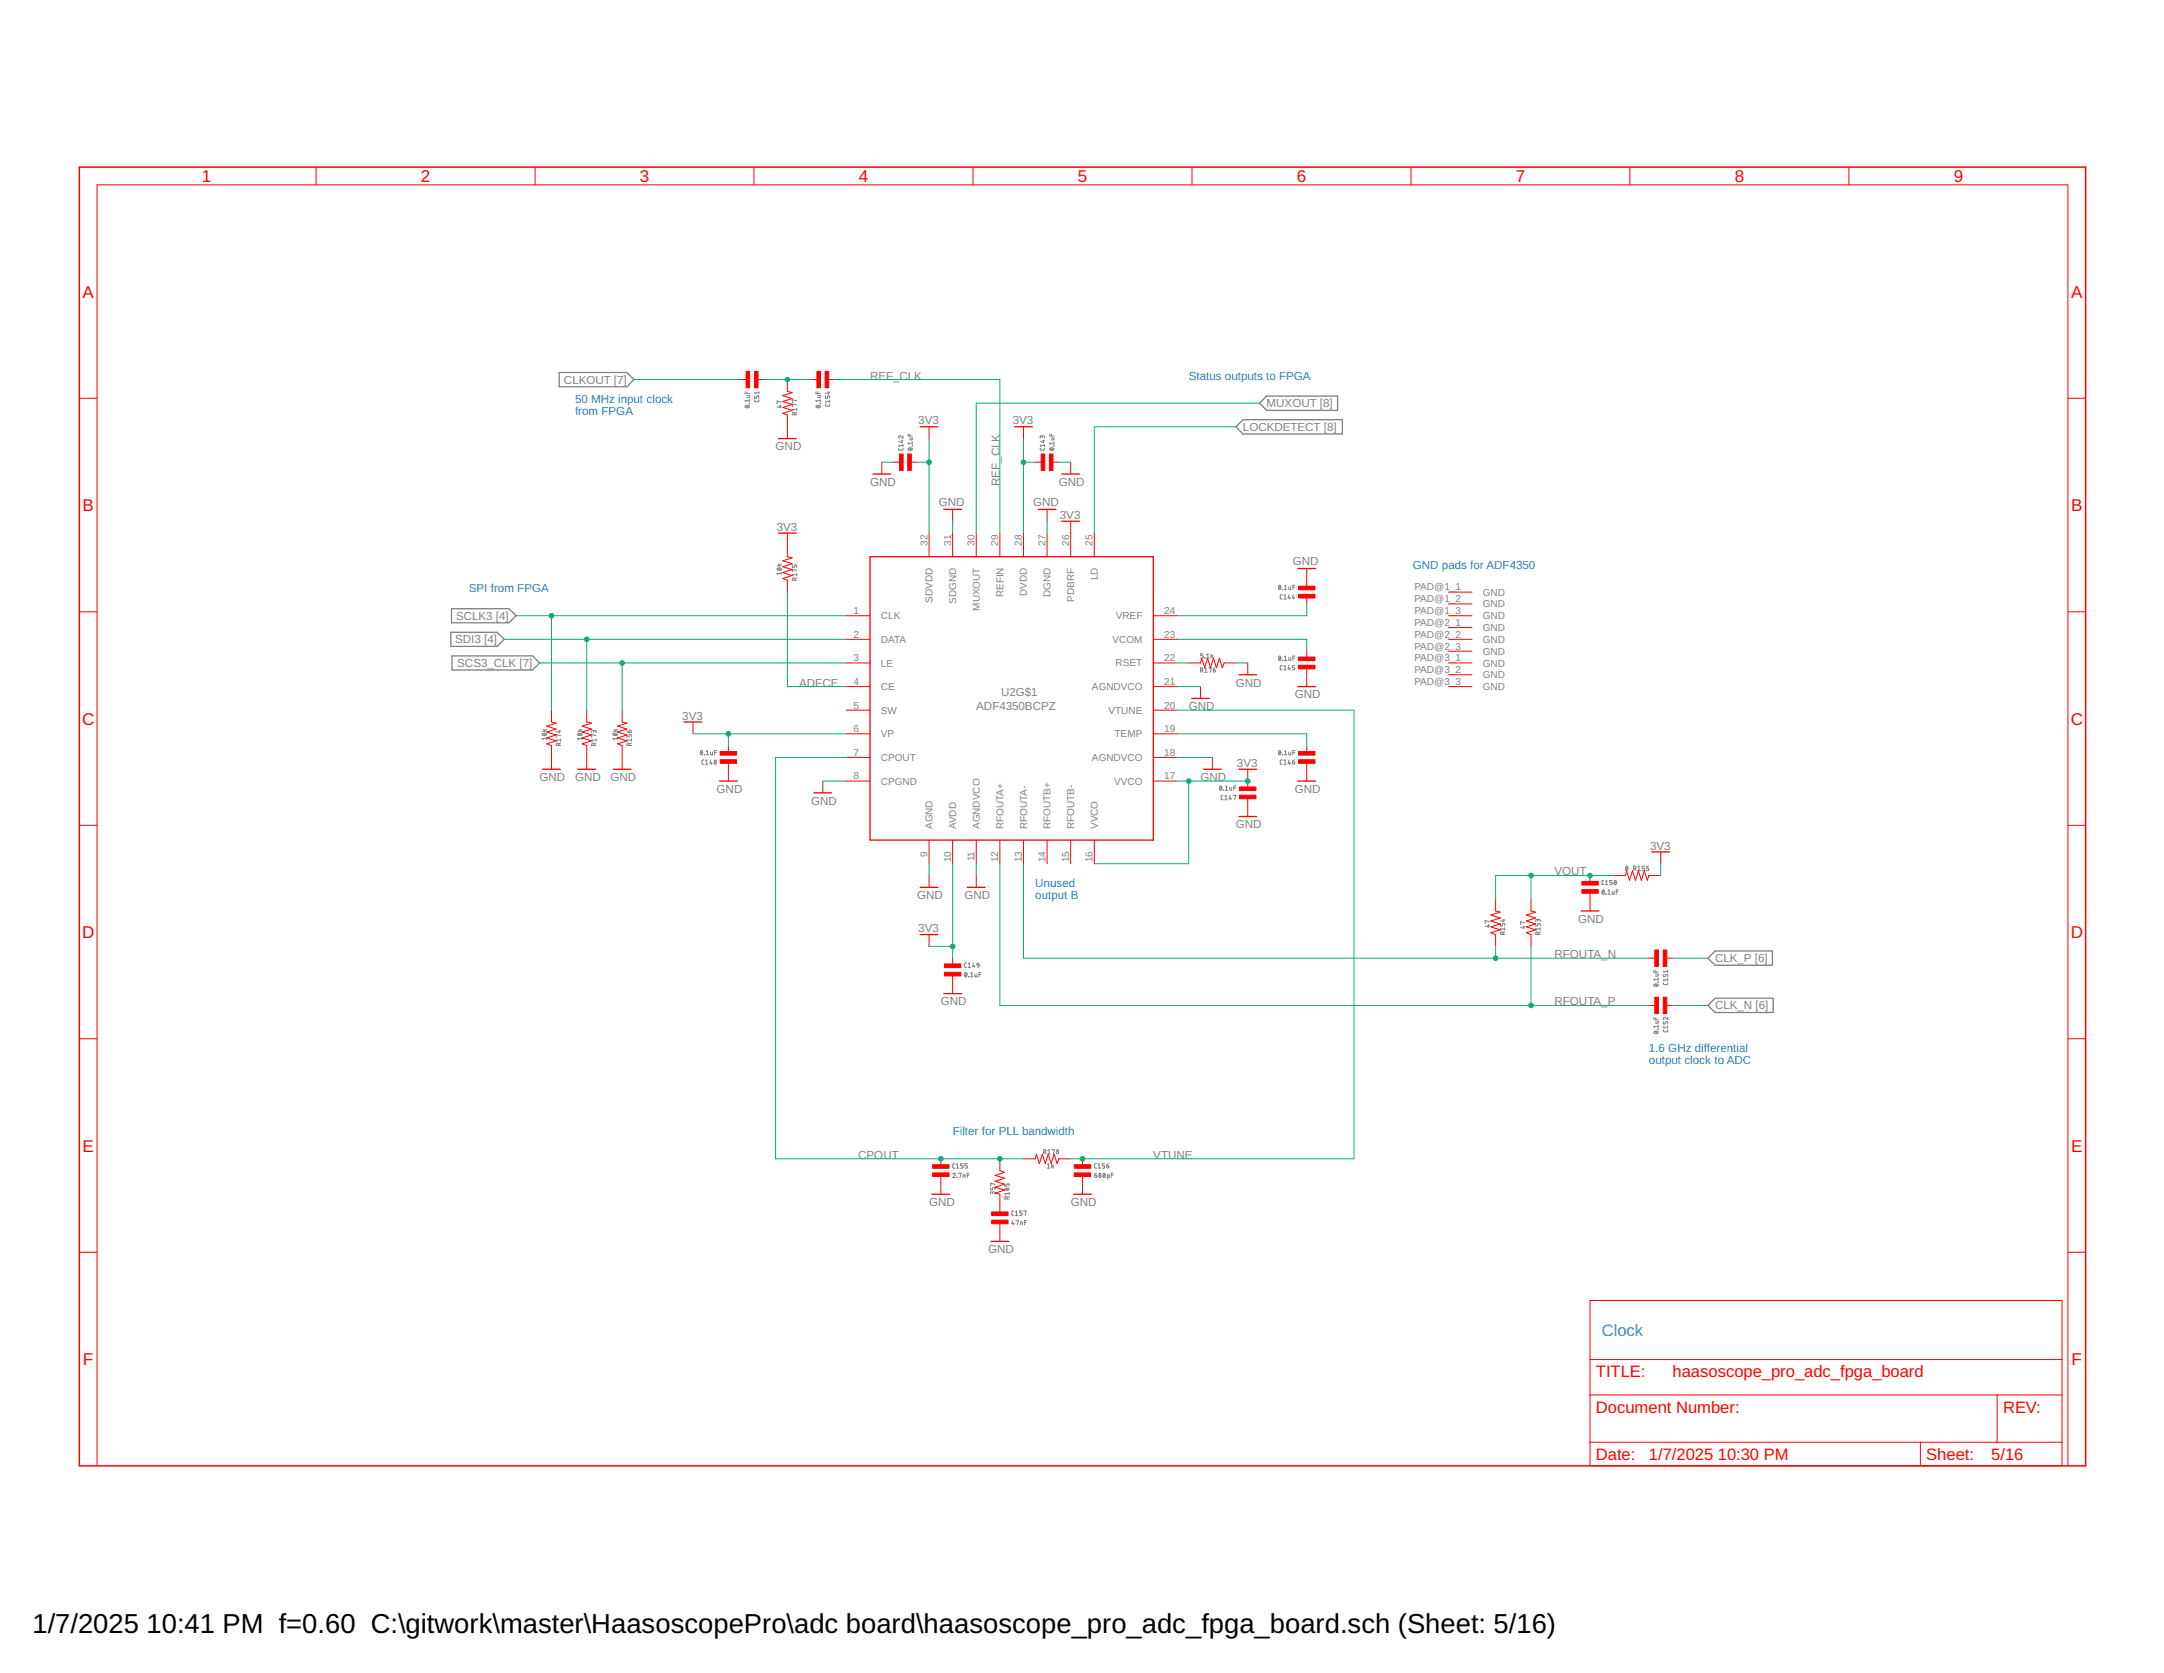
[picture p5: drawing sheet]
<svg xmlns="http://www.w3.org/2000/svg" width="279mm" height="216mm" viewBox="0 0 279 216" stroke-linecap="round" stroke-linejoin="round" font-family="sans-serif">
<g fill="none" stroke="#808080" stroke-width=".13">
<path d="M96.2 50.5v.3h.6M96.2 52.4a.3 .3 0 0 1 .3-.1 .3 .3 0 0 1 .3 .2 .3 .3 0 0 1-.4 .1 .3 .3 0 0 1-.2-.2zM96.3 52.3l.3 .3M96.4 51.1h.4l-.1 .2h-.3M96.5 50.5v.3M96.7 52.1h.1M96.8 51.7h-.6l.1 .2M96.8 51.6v.3M97.4 51.6l.2 .3 .3-.1 .1-.2M97.4 51.1v.3h.3v-.3h.1h.2v.3M98 50.5v.3M98 50.7h-.6l.2 .1"/>
<path d="M100.6 52.4h.3M100.8 52.3v.3l-.5-.1M100.9 51.9l-.6-.1 .1 .3M102.6 53.5v-.2l-.2-.1-.1 .3h.6M102.9 51.7l-.6-.1 .1 .3M102.9 52.3l-.6-.2 .1 .4M102.9 52.7v.3M102.9 53.2l-.3 .1M102.9 52.8h-.6l.1 .2M105.3 50.5v.3h.6M105.4 52.4a.3 .3 0 0 1 .3-.1 .3 .3 0 0 1 .2 .2 .3 .3 0 0 1-.3 .1 .3 .3 0 0 1-.2-.2zM105.5 52.3l.3 .3"/>
<path d="M105.5 51.1h.4v.2h-.4M105.6 50.5v.3M105.9 52.1h.1M105.9 51.6v.3M105.9 51.7h-.6l.2 .2M106.6 52.2v.2h.1h.4v-.2M106.6 51.1v.3h.2v-.3h.1h.2v.3M106.9 50.6h.2M107 50.5v.3l-.4-.1M107.1 51.6v.3M107.1 51.8h-.5l.1 .1M116 57.8l.1 .3h.4l.1-.3"/>
<path d="M116.3 56.9h.3M116.5 56.8v.3l-.5-.1M116.6 56.2v.4l-.3-.3a.16 .16 0 0 0-.3 0 .16 .16 0 0 0 .1 .3M116.6 57.3v.4M116.6 57.5h-.6l.1 .2M117.2 56v.3h.6M117.3 57.9a.28 .28 0 0 1 .3-.1 .28 .28 0 0 1 .2 .2 .28 .28 0 0 1-.3 .1 .28 .28 0 0 1-.2-.2zM117.4 57.8l.3 .3M117.4 56.5h.4v.3h-.4M117.5 56v.3M117.8 57.6h.1M117.8 57v.3"/>
<path d="M117.8 57.2h-.6l.2 .1M134.3 57.8v.3h.1h.4l.1-.3M134.6 56.4l.1-.2 .2 .4M134.6 56.5l-.1-.2-.1-.1-.1 .4M134.6 56.9h.3M134.7 56.8v.3l-.4-.1M134.9 57.5h-.6l.1 .2M134.9 57.3v.4M135.5 56v.3h.6M135.6 57.9a.28 .28 0 0 1 .2-.1 .28 .28 0 0 1 .3 .2 .28 .28 0 0 1-.3 .1 .28 .28 0 0 1-.2-.2zM135.6 57.8l.4 .3M135.7 56.5h.4l-.1 .3h-.3"/>
<path d="M135.8 56v.3M136.1 57.6h.1M136.1 57.2h-.6l.1 .1M136.1 57v.3M100.3 73h.6M100.4 73.4a.28 .28 0 0 1 .2-.1 .28 .28 0 0 1 .3 .2 .28 .28 0 0 1-.3 .1 .28 .28 0 0 1-.2-.2zM100.5 73.3l.3 .3M100.5 72.8l.2 .2M100.9 74h-.6l.2 .1M100.9 73.8v.3M100.9 72.8l-.3 .1M102.3 72.9v.3h.3v-.3h.2l.1 .3"/>
<path d="M102.6 74.9v-.3h-.3v.3h.6M102.9 73.6l-.6-.1 .1 .3M102.9 74.5l-.3 .2M102.9 74.2h-.6l.1 .1M102.9 74v.3M165.2 75.5a.27 .27 0 0 1 .2 .3 .27 .27 0 0 1-.2 .3l-.1-.2zM165.4 75.6l-.3 .4M165.5 76.8h-.2v.1v.3l.2 .1M165.6 76.1h.1M165.8 77.3h.3M165.8 76.9l.1-.1v.5M165.8 76.1h.4"/>
<path d="M165.8 75.6l.2-.1v.6M166.4 75.7v.3l.1 .1h.1v-.4M166.4 76.8l-.1 .4h.3M166.5 77v.3M166.9 75.8h.3M167 76.8l-.1 .4h.3M167.1 77v.3M167.2 75.5h-.3v.6M70 94.4h.6M70 94.7a.31 .31 0 0 1 .5 .1 .3 .3 0 0 1-.3 .1 .3 .3 0 0 1-.2-.2zM70.1 94.7l.3 .2M70.2 94.1l.2 .3"/>
<path d="M70.6 95.3h-.6l.1 .2M70.6 95.2v.3M70.6 94.1l-.3 .2M72.1 96l-.2-.1-.1 .3h.6M72.1 94.3h.3M72.1 96v.2M72.3 94.2v.4l-.5-.2M72.4 95.5h-.6l.1 .2M72.4 95l-.6-.2 .1 .3M72.4 95.9l-.3 .1M72.4 95.3v.4M74.6 94.4h.5"/>
<path d="M74.6 94.7a.31 .31 0 0 1 .5 .1 .3 .3 0 0 1-.3 .1 .3 .3 0 0 1-.2-.2zM74.7 94.7l.3 .2M74.8 94.1l.2 .3M75.1 95.3h-.5l.1 .2M75.1 95.2v.3M75.1 94.1l-.2 .2M76.6 94.4l.3-.1 .1 .3M76.6 94.5v-.2h-.1l-.1 .3M76.7 96l-.2-.1-.1 .3h.6M76.7 96v.2M77 95.5h-.6l.1 .2M77 95l-.6-.2 .1 .3"/>
<path d="M77 95.9l-.3 .1M77 95.3v.4M79.1 94.4h.6M79.2 94.7a.31 .31 0 0 1 .5 .1 .3 .3 0 0 1-.3 .1 .3 .3 0 0 1-.2-.2zM79.3 94.7l.3 .2M79.3 94.1l.2 .3M79.7 95.3h-.6l.2 .2M79.7 95.2v.3M79.7 94.1l-.3 .2M81 94.8v.3h.2v-.3h.1h.2v.3M81 94.3l.1 .2 .1 .1M81.2 94.3h.3v.1l-.3 .2z"/>
<path d="M81.3 96l-.2-.1-.1 .3h.5M81.3 96v.2M81.5 95.9l-.2 .1M81.5 95.5h-.5l.1 .2M81.5 95.3v.4M90.5 96.9a.25 .25 0 0 1 .2 .2 .25 .25 0 0 1-.2 .3l-.1-.3zM90.7 97l-.3 .3M90.9 98.1l-.3 .1 .1 .4h.2M90.9 97.4h.1M91.1 98.6h.3M91.1 98.2l.1-.1v.5M91.2 97.4h.3"/>
<path d="M91.2 97l.1-.1v.5M91.7 97l.1 .4h.2v-.4M91.8 98.1l-.1 .4h.2M91.9 98.4v.2M92.2 97.1h.3M92.5 96.9h-.3v.5M155 86.5h.3v-.3h-.3v.6M155.2 86.5l.1 .3M155.3 84.4h-.3v.2h.3v.1v.2h-.3M155.6 84.9h.1M155.6 86.3l.1-.1v.6M155.6 86.8h.3"/>
<path d="M155.8 84.9h.3M155.8 84.5l.2-.1v.5M156.1 86.3l.3-.1-.1 .6M156.4 84.4v.5M156.5 84.7l.1 .2M156.6 84.5l-.2 .2M156.7 86.4l.3 .1-.1 .2h-.2zM156.9 86.2l-.2 .1v.1M165.2 84.7a.27 .27 0 0 1 .2 .3 .27 .27 0 0 1-.2 .2l-.1-.2zM165.2 96.9a.26 .26 0 0 1 .2 .2 .26 .26 0 0 1-.2 .3l-.1-.2zM165.4 84.8l-.3 .3M165.4 97l-.3 .3"/>
<path d="M165.5 85.9l-.2 .1v.4h.2M165.5 98.1l-.2 .1v.4h.2M165.6 85.2h.1M165.6 97.4h.1M165.8 86l.1-.1v.5M165.8 98.2l.1-.1v.5M165.8 86.4h.3M165.8 98.6h.3M165.8 84.8l.2-.1v.5M165.8 97l.2-.1v.5M165.8 85.2h.4M165.8 97.4h.4"/>
<path d="M166.4 84.9v.2l.1 .1h.1v-.3M166.4 97l.1 .4h.1v-.4M166.4 85.9l-.1 .4h.3M166.4 98.1l-.1 .4h.3M166.5 86.2v.2M166.5 98.4v.2M166.9 98.3l.3 .1-.1 .2h-.2zM166.9 84.9h.3M166.9 97.1h.3M167.1 98.1l-.2 .2M167.2 85.9h-.3v.2h.2l.1 .2-.1 .1h-.2M167.2 84.7h-.3v.5"/>
<path d="M167.2 96.9h-.3v.5M157.5 101.5a.26 .26 0 0 1 .3 .2 .26 .26 0 0 1-.3 .3v-.2zM157.7 101.6l-.2 .3M157.9 102.6l-.2 .2v.3l.2 .1M158 102h.1M158.1 103.2h.4M158.1 102.8l.2-.2v.6M158.2 102h.3M158.2 101.6l.2-.2v.6M158.8 101.6v.4h.2v-.4M158.8 102.6l-.1 .5h.3M158.9 103v.2"/>
<path d="M159.2 102.7l.4-.1-.2 .6M159.3 101.7h.3M159.6 101.4h-.3v.6M192.1 119.4h.2M192.2 119.3v.4l-.5-.2M192.3 119l-.6-.2 .1 .3M193.7 119.2v.3h.3v-.3h.1h.2v.3M194 118.7h.3M194.2 118.6v.3l-.5-.1M194.3 119.9h-.6l.1 .1M194.3 119.7v.3M196.6 119.6h.3"/>
<path d="M196.8 119.5v.3l-.5-.1M196.9 119.1l-.6-.1 .1 .3M198.3 119.2v.3h.2l.1-.3h.1h.1l.1 .3M198.5 118.8l.3-.2v.1l.1 .2M198.5 118.9v-.2l-.1-.1-.1 .3M198.9 119.9h-.6l.1 .1M198.9 119.7v.3M206.9 114.9a.27 .27 0 0 1 .2 .2 .27 .27 0 0 1-.2 .3l-.1-.2zM207.1 113.6h-.2l-.1 .1v.4l.3 .1M207.1 115l-.2 .3M207.3 114.2h.3M207.3 113.7l.2-.1v.6"/>
<path d="M207.3 115.4h.1M207.6 115.4h.3M207.6 115l.2-.2v.6M208.2 115v.3l.1 .1h.1v-.4M208.2 113.6h-.4v.3h.3l.1 .1-.1 .2h-.3M208.5 113.6a.25 .25 0 0 1 .2 .3 .25 .25 0 0 1-.2 .3l-.1-.3zM208.7 113.7l-.3 .3M208.7 115.1h.2M208.9 114.8h-.2v.6M210 111.8a.27 .27 0 0 1 .2 .3 .27 .27 0 0 1-.2 .2l-.1-.1zM210.2 111.9l-.3 .3M210.9 112.1h.3v-.3h-.3v.6"/>
<path d="M211.1 112.1l.1 .3M211.5 111.9l.1-.1v.6M211.5 112.4h.3M212.3 111.8h-.3v.2l.3 .1v.2l-.3 .1M212.9 111.8h-.3v.2l.3 .1v.2l-.3 .1M124.6 125.5a.27 .27 0 0 1 .3 .3 .27 .27 0 0 1-.3 .2l-.1-.2zM124.8 124.3l-.3 .1 .1 .4h.2M124.8 125.6l-.2 .3M125 124.8h.3M125 124.4l.2-.1v.5M125.1 126h.1M125.3 126.1h.3"/>
<path d="M125.3 125.6l.2-.1v.6M125.7 124.3l-.1 .4h.3M125.8 124.6v.2M125.9 125.7l.1 .4h.1v-.4M126.1 124.4h.3v.2h-.2zM126.4 125.8h.2M126.4 124.6l-.1 .2h-.1M126.6 125.5h-.2v.6M194 120.6v-.3h-.2l-.1 .3h.6M194.3 120.3l-.3 .1M198.6 120.6v-.3h-.3v.3h.6M198.9 120.3l-.3 .1"/>
<path d="M213.5 125.2v.3h.6M213.5 131.3v.2h.6M213.6 127.1a.3 .3 0 0 1 .3-.1 .3 .3 0 0 1 .2 .2 .31 .31 0 0 1-.5-.1zM213.6 133.2a.29 .29 0 0 1 .3-.2 .29 .29 0 0 1 .2 .3 .31 .31 0 0 1-.5-.1zM213.7 127l.3 .3M213.7 133.1l.3 .2M213.7 125.7h.4v.2l-.4 .1M213.7 131.8h.4v.2l-.4 .1M213.8 125.2v.3M213.8 131.3v.2M214.1 126.7h.1M214.1 126.7v.1"/>
<path d="M214.1 132.8h.1M214.1 126.2v.3M214.1 132.3v.3M214.1 126.4h-.6l.2 .1M214.1 132.5h-.6l.2 .1M214.8 126.8l.1 .3 .4-.1v-.2M214.8 125.8v.2h.2l.1-.2h.2v.2M214.8 132.9l.1 .3 .4-.1v-.2M214.8 131.8v.3h.2l.1-.3 .2 .1v.2M215.3 131.3v.3l-.5-.3v.1l.1 .2M215.3 125.2v.3M215.3 126.3v.3"/>
<path d="M215.3 132.4v.3M215.3 126.4h-.5l.1 .2M215.3 125.3h-.5l.1 .2M215.3 132.5h-.5l.1 .2M123 151.5a.16 .16 0 0 1 .2-.1 .16 .16 0 0 1 .1 .3l-.3 .3h.3M123.3 150.2l-.3 .1v.4h.3M123.5 150.7h.3M123.5 150.3l.1-.1v.5M123.5 152h.1M123.5 151.9v.1M123.5 151.9h.1M123.8 151.5l.3-.1-.1 .6"/>
<path d="M124.4 152v-.4h.2v.4M124.4 150.2h-.4v.2l.3 .1 .1 .1-.1 .1h-.3M124.9 151.7h.2M124.9 150.2h-.3v.2l.2 .1 .1 .1-.1 .1h-.2M125.1 151.4h-.2v.6M127.9 153.2v.3h.2l.1-.2 .1-.1 .1 .1 .1 .2M128.1 153.9l.3-.1 .1 .3M128.1 154v-.2h-.1l-.1 .3M128.5 152.8l-.6-.1 .1 .3M129.7 152.8v.3h.3v-.3h.2l.1 .3M130 154.7l-.1-.3-.1 .1-.1 .2h.6M130.3 154.4l-.3 .1"/>
<path d="M130.3 154h-.6l.2 .2M130.3 153.9v.3M130.8 157.5l-.2 .4h.4M130.9 157.8v.3M130.9 156.3l-.3 .1 .1 .4h.2M131.1 156.8h.3M131.1 156.4l.2-.1v.5M131.2 157.6l.3-.1-.2 .6M131.8 158.1v-.4h.2v.4M132 156.3h-.3v.2h.2l.1 .2-.1 .1h-.2M132.2 156.3h.3l-.1 .5M132.3 157.8h.2"/>
<path d="M132.5 157.5h-.2v.6M134.7 148.7l.3-.1v-.2h-.3v.5M134.9 148.7l.1 .2M135.2 150.3l.2-.1v.5M135.2 150.7h.3M135.3 148.5l.1-.1v.5M135.3 148.9h.3M135.8 150.2v.5M135.8 148.4h.3l-.1 .5M135.9 150.5l.1 .2M136 150.4l-.2 .2M141.3 151.7h.3v.1l-.1 .2-.2-.1z"/>
<path d="M141.6 151.4h-.2l-.1 .3M141.6 150.2l-.3 .1v.4h.3M141.8 150.7h.3M141.8 150.3l.1-.1v.5M142.5 151.4a.25 .25 0 0 1 .2 .3 .25 .25 0 0 1-.2 .2l-.1-.1zM142.6 150.2h-.3v.2l.3 .1v.2h-.3M142.7 151.5l-.3 .3M142.9 150.4l.3 .1v.2h-.3zM143 152l.2-.1v-.3h-.2v.5M143.1 150.2l-.2 .1v.1M143.5 151.7h.2M143.7 151.4h-.2v.6"/>
<circle cx="92.3" cy="98.5" r=".15"/>
<circle cx="92.4" cy="98.2" r=".13"/>
<circle cx="129.9" cy="153.5" r=".13"/>
<circle cx="130.1" cy="153.5" r=".16"/>
<circle cx="136.5" cy="148.5" r=".12"/>
<circle cx="136.5" cy="148.8" r=".15"/>
<circle cx="142" cy="151.5" r=".12"/>
<circle cx="142" cy="151.8" r=".16"/>
</g>
<path d="M72.2 48.1h8.7l1 .9-1 .9h-8.7zM159.6 55.1l.9-.9h12.8v1.8h-12.8zM162.6 52l.9-.9h9.2v1.9h-9.2zM58.3 78.5h7.4l.9 1-.9 .9h-7.4zM58.2 81.6h6l.9 .9-.9 .9h-6zM58.4 84.6h10.3l1 1-1 .9h-10.3zM220.5 123.7l.9-1h7.4v1.9h-7.4zM220.5 129.8l.9-1h7.5v1.9h-7.5z" fill="none" stroke="#808080" stroke-width=".17"/>
<g fill="none" stroke="#f00" stroke-width=".13">
<path d="M40.8 21.6v2.3M69.1 21.6v2.3M97.3 21.6v2.3M125.6 21.6v2.3M153.9 21.6v2.3M182.2 21.6v2.3M210.4 21.6v2.3M238.7 21.6v2.3M10.2 51.4h2.3M95.6 49h.9M97.7 49h.9M101.7 49v1.5l.6 .2-1.2 .4 1.2 .3-1.2 .4 1.2 .4-1.2 .4 1.2 .4-1.2 .3 .6 .3v3"/>
<path d="M104.7 49h.9M106.8 49h1M113.9 59.6v1.6M115.4 59.6h.9M117.5 59.6h.9M120 55.1v1.5M132.1 55.1v1.5M133.7 59.6h.9M135.8 59.6h.9M138.2 59.6v1.6M267 51.4h2.3M10.2 79h2.3"/>
<path d="M101.7 68.8v3l.6 .2-1.2 .4 1.2 .3-1.2 .4 1.2 .4-1.2 .4 1.2 .4-1.2 .4 .6 .2v1.5M109.3 79.5h3M120 68.8v3M123 65.7v1.6M123 68.8v3M126 68.8v3M129.1 68.8v3M132.1 68.8v3M135.2 65.7v1.6M135.2 68.8v3M138.2 67.3v4.5M141.3 68.8v3"/>
<path d="M148.9 79.5h3.1M168.7 73.4v2.4M168.7 77v.9M187 79.5h3.1M187 76.4h3.1M187 77.9h3.1M267 79h2.3M71.2 91.7v1.5l.6 .1-1.2 .4 1.2 .4-1.2 .4 1.2 .3-1.2 .4 1.2 .4-1.2 .4 .6 .2v3.1M75.8 91.7v1.5l.6 .1-1.2 .4 1.2 .4-1.2 .4 1.2 .3-1.2 .4 1.2 .4-1.2 .4 .6 .2v3.1M80.3 91.7v1.5l.6 .1-1.2 .4 1.2 .4-1.2 .4 1.2 .3-1.2 .4 1.2 .4-1.2 .4 .6 .2v3.1M89.5 93.2v1.5M94 96.2v.9"/>
<path d="M94 98.4v2.4M109.3 82.5h3M109.3 85.6h3M109.3 88.6h3M109.3 91.7h3M109.3 94.7h3M109.3 97.7h3M148.9 82.5h3.1M148.9 85.6h3.1M148.9 88.6h3.1M148.9 91.7h3.1M148.9 94.7h3.1"/>
<path d="M148.9 97.7h3.1M153.5 85.6h1.5l.2-.7 .3 1.3 .4-1.3 .4 1.3 .4-1.3 .4 1.3 .3-1.3 .4 1.3 .3-.6h1.5M155 88.6v1.5M156.5 97.7v1.6M161.1 85.6v1.5M161.1 99.3v2.4M168.7 84v.9M168.7 86.2v2.4M168.7 96.2v.9M168.7 98.4v2.4M187 82.5h3.1M187 85.6h3.1"/>
<path d="M187 88.6h3.1M187 81h3.1M187 84h3.1M187 87.1h3.1M10.2 106.5h2.3M106.2 100.8v1.5M109.3 100.8h3M120 108.4v3.1M120 113v1.5M123 108.4v3.1M126 108.4v3.1M126 113v1.5"/>
<path d="M129.1 108.4v3.1M132.1 108.4v3.1M135.2 108.4v3.1M138.2 108.4v3.1M141.3 108.4v3.1M148.9 100.8h3.1M161.1 102.9v2.5M193.1 116v1.6l.6 .1-1.2 .4 1.2 .4-1.2 .4 1.2 .3-1.2 .4 1.2 .4-1.2 .4 .6 .2v1.5M197.7 116v1.6l.6 .1-1.2 .4 1.2 .4-1.2 .4 1.2 .3-1.2 .4 1.2 .4-1.2 .4 .6 .2v1.5M205.3 113v.9M205.3 115.1v2.5M208.3 113h1.6l.1-.6 .4 1.2 .4-1.2 .4 1.2 .3-1.2 .4 1.2 .4-1.2 .4 1.2 .2-.6h1.5"/>
<path d="M214.4 109.9v1.6M267 106.5h2.3M10.2 134h2.3M120 120.6v1.5M123 123.7v.9M123 125.8v2.4M212.9 123.7h.9M212.9 129.8h.9M215 123.7h.9M215 129.8h.9M267 134h2.3M121.5 149.5v1"/>
<path d="M121.5 151.7v2.4M129.1 149.5v1.6l.6 .2-1.2 .4 1.2 .4-1.2 .3 1.2 .4-1.2 .4 1.2 .4-1.2 .4 .6 .1v2.4M129.1 157.8v2.4M132.1 149.5h1.6l.1-.6 .4 1.3 .4-1.3 .4 1.3 .3-1.3 .4 1.3 .4-1.3 .4 1.3 .2-.7h1.5M139.8 149.5v1M139.8 151.7v2.4M10.2 161.6h2.3M205.3 167.8h60.9v21.4h-60.9zM205.3 175.5h60.9M267 161.6h2.3M12.5 189.2v-165.3h254.5v165.3M205.3 180h60.9"/>
<path d="M205.3 186.1h60.9M247.9 186.1v3.1M257.9 180v6.1"/>
</g>
<g fill="#f00" stroke="#f00" stroke-width=".13">
<path d="M116.1 58.6h.5v2.1h-.5z"/>
<path d="M117.2 58.6h.5v2.1h-.5z"/>
<path d="M134.4 58.6h.5v2.1h-.5z"/>
<path d="M135.5 58.6h.5v2.1h-.5z"/>
<path d="M167.7 76.7h2.1v.5h-2.1z"/>
<path d="M167.7 75.6h2.1v.5h-2.1z"/>
<path d="M167.7 85.9h2.1v.4h-2.1z"/>
<path d="M167.7 84.8h2.1v.5h-2.1z"/>
<path d="M167.7 98h2.1v.5h-2.1z"/>
<path d="M167.7 97h2.1v.5h-2.1z"/>
<path d="M160 102.6h2.2v.5h-2.2z"/>
<path d="M160 101.6h2.2v.4h-2.2z"/>
<path d="M93 98h2.1v.5h-2.1z"/>
<path d="M93 97h2.1v.5h-2.1z"/>
<path d="M121.9 124.4h2.2v.5h-2.2z"/>
<path d="M121.9 125.5h2.2v.4h-2.2z"/>
<path d="M204.2 113.7h2.2v.5h-2.2z"/>
<path d="M204.2 114.8h2.2v.5h-2.2z"/>
<path d="M214.7 122.6h.5v2.1h-.5z"/>
<path d="M213.7 122.6h.4v2.1h-.4z"/>
<path d="M214.7 128.7h.5v2.1h-.5z"/>
<path d="M213.7 128.7h.4v2.1h-.4z"/>
<path d="M106.5 47.9h.5v2.1h-.5z"/>
<path d="M105.5 47.9h.4v2.1h-.4z"/>
<path d="M120.4 150.3h2.1v.5h-2.1z"/>
<path d="M120.4 151.4h2.1v.4h-2.1z"/>
<path d="M138.7 150.3h2.1v.5h-2.1z"/>
<path d="M138.7 151.4h2.1v.4h-2.1z"/>
<path d="M128 156.4h2.2v.5h-2.2z"/>
<path d="M128 157.5h2.2v.4h-2.2z"/>
<path d="M97.4 47.9h.5v2.1h-.5z"/>
<path d="M96.3 47.9h.5v2.1h-.5z"/>
</g>
<g fill="none" stroke="#f00" stroke-width=".17">
<path d="M100.5 56.6h2.3M118.8 55.1h2.3M131 55.1h2.3M100.5 68.8h2.3M112.3 71.8h36.6v36.6h-36.6zM112.7 61.2h2.3M121.9 65.7h2.2M134 65.7h2.3M137.1 61.2h2.3M137.1 67.3h2.3M167.6 73.4h2.3M70.1 99.3h2.2"/>
<path d="M74.6 99.3h2.3M79.2 99.3h2.3M88.3 93.2h2.3M153.9 90.1h2.2M155.4 99.3h2.3M160 99.3h2.2M160 87.1h2.2M167.6 88.6h2.3M92.9 100.8h2.3M105.1 102.3h2.3M118.8 114.5h2.3M124.9 114.5h2.3"/>
<path d="M160 105.4h2.2M167.6 100.8h2.3M204.2 117.6h2.2M213.3 109.9h2.3M118.8 120.6h2.3M121.9 128.2h2.2M120.3 154.1h2.3M138.6 154.1h2.3M128 160.2h2.2"/>
</g>
<path d="M10.2 21.6h259.1v167.6h-259.1z" fill="none" stroke="#f00" stroke-width=".19"/>
<g fill="none" stroke="#0dab76" stroke-width=".13">
<path d="M81.9 49h13.7M98.6 49h6.1M107.8 49h21.3v19.8M113.9 59.6h1.5M118.4 59.6h1.6M120 56.6v12.2M132.1 59.6h1.6M132.1 56.6v12.2M136.7 59.6h1.5M159.6 55.1h-18.3v13.7M162.6 52h-36.6v16.8M66.6 79.5h42.7"/>
<path d="M71.2 79.5v12.2M101.7 76.4v12.2h7.6M123 67.3v1.5M135.2 67.3v1.5M168.7 77.9v1.6h-16.7M65.1 82.5h44.2M69.7 85.6h39.6M75.8 82.5v9.2M80.3 85.6v6.1M89.5 94.7h19.8M94 94.7v1.5M109.3 97.7h-9.2v51.8h32"/>
<path d="M152 88.6h3M152 97.7h4.5M152 85.6h1.5M152 94.7h16.7v1.5M152 82.5h16.7v1.5M152 91.7h22.8v57.8h-36.6M159.6 85.6h1.5M106.2 100.8h3.1M120 111.5v1.5M123 111.5v12.2M126 111.5v1.5M129.1 111.5v18.3h83.8"/>
<path d="M132.1 111.5v12.2h80.8M152 100.8h9.1M153.5 100.8v10.7h-12.2M197.7 113v3M208.3 113h-15.2v3M214.4 111.5v1.5M120 122.1h3M193.1 122.1v1.6M197.7 122.1v7.7M215.9 129.8h4.6M215.9 123.7h4.6"/>
</g>
<g fill="#0dab76" stroke="#0dab76" stroke-width=".13">
<circle cx="123" cy="122.1" r=".3"/>
<circle cx="94" cy="94.7" r=".3"/>
<circle cx="153.5" cy="100.8" r=".3"/>
<circle cx="161.1" cy="100.8" r=".3"/>
<circle cx="120" cy="59.6" r=".3"/>
<circle cx="132.1" cy="59.6" r=".3"/>
<circle cx="197.7" cy="129.8" r=".3"/>
<circle cx="193.1" cy="123.7" r=".3"/>
<circle cx="197.7" cy="113" r=".3"/>
<circle cx="205.3" cy="113" r=".3"/>
<circle cx="71.2" cy="79.5" r=".3"/>
<circle cx="75.8" cy="82.5" r=".3"/>
<circle cx="80.3" cy="85.6" r=".3"/>
<circle cx="121.5" cy="149.5" r=".3"/>
<circle cx="129.1" cy="149.5" r=".3"/>
<circle cx="139.8" cy="149.5" r=".3"/>
<circle cx="101.7" cy="49" r=".3"/>
</g>
<g font-size="3.5">
<text x="4.2" y="210.7">1/7/2025</text>
<text x="18.9" y="210.7">10:41 PM f=0.60 C:\gitwork\master\HaasoscopePro\adc board\haasoscope_pro_adc_fpga_board.sch (Sheet: 5/16)</text>
</g>
<g font-size="2.2" fill="#f00">
<text x="26.1" y="23.5">1</text>
<text x="54.3" y="23.5">2</text>
<text x="82.6" y="23.5">3</text>
<text x="110.9" y="23.5">4</text>
<text x="139.2" y="23.5">5</text>
<text x="167.4" y="23.5">6</text>
<text x="195.7" y="23.5">7</text>
<text x="224" y="23.5">8</text>
<text x="252.2" y="23.5">9</text>
<text x="10.7" y="38.4">A</text>
<text x="267.4" y="38.4">A</text>
<text x="10.7" y="66">B</text>
<text x="267.4" y="66">B</text>
<text x="10.6" y="93.5">C</text>
<text x="267.4" y="93.5">C</text>
<text x="10.6" y="121.1">D</text>
<text x="267.4" y="121.1">D</text>
<text x="10.7" y="148.6">E</text>
<text x="267.4" y="148.6">E</text>
<text x="10.7" y="176.2">F</text>
<text x="267.5" y="176.2">F</text>
</g>
<text font-size="2.1" fill="#2c7bce" x="206.8" y="172.4">Clock</text>
<g font-size="2.1" fill="#f00">
<text x="206" y="177.7">TITLE:</text>
<text x="216" y="177.7">haasoscope_pro_adc_fpga_board</text>
<text x="206" y="182.3">Document Number:</text>
<text x="258.6" y="182.3">REV:</text>
<text x="206" y="188.4">Date:</text>
<text x="212.9" y="188.4">1/7/2025</text>
<text x="221.8" y="188.4">10:30 PM</text>
<text x="248.7" y="188.4">Sheet:</text>
<text x="257.1" y="188.4">5/16</text>
</g>
<g font-size="1.5" fill="#808080">
<text x="72.8" y="49.5">CLKOUT [7]</text>
<text x="112.3" y="49">REF_CLK</text>
<text x="163.5" y="52.6">MUXOUT [8]</text>
<text x="100.1" y="58.1">GND</text>
<text x="118.6" y="54.8">3V3</text>
<text x="130.8" y="54.8">3V3</text>
<text x="160.5" y="55.6">LOCKDETECT [8]</text>
<text x="112.3" y="62.7">GND</text>
<text x="121.2" y="65.3">GND</text>
<text x="129.1" y="62.7" transform="rotate(-90 129.1 62.7)">REF_CLK</text>
<text x="133.4" y="65.3">GND</text>
<text x="136.7" y="62.7">GND</text>
<text x="100.3" y="68.5">3V3</text>
<text x="136.9" y="67">3V3</text>
<text x="166.9" y="72.9">GND</text>
<text x="58.8" y="83">SDI3 [4]</text>
<text x="58.9" y="80">SCLK3 [4]</text>
<text x="59" y="86.1">SCS3_CLK [7]</text>
<text x="103.2" y="88.6">ADFCE</text>
<text x="129.2" y="89.8">U2G$1</text>
<text x="159.6" y="88.6">GND</text>
<text x="88.1" y="92.9">3V3</text>
<text x="126" y="91.7">ADF4350BCPZ</text>
<text x="153.5" y="91.7">GND</text>
<text x="167.2" y="90.1">GND</text>
<text x="69.7" y="100.8">GND</text>
<text x="74.2" y="100.8">GND</text>
<text x="78.8" y="100.8">GND</text>
<text x="155" y="100.8">GND</text>
<text x="159.7" y="99">3V3</text>
<text x="92.5" y="102.3">GND</text>
<text x="104.7" y="103.8">GND</text>
<text x="159.6" y="106.9">GND</text>
<text x="167.2" y="102.3">GND</text>
<text x="200.7" y="113">VOUT</text>
<text x="213" y="109.6">3V3</text>
<text x="118.4" y="116">GND</text>
<text x="124.5" y="116">GND</text>
<text x="203.8" y="119.1">GND</text>
<text x="118.6" y="120.3">3V3</text>
<text x="200.7" y="123.6">RFOUTA_N</text>
<text x="221.4" y="124.2">CLK_P [6]</text>
<text x="121.5" y="129.7">GND</text>
<text x="200.7" y="129.7">RFOUTA_P</text>
<text x="221.4" y="130.3">CLK_N [6]</text>
<text x="110.8" y="149.5">CPOUT</text>
<text x="148.9" y="149.5">VTUNE</text>
<text x="120" y="155.6">GND</text>
<text x="138.2" y="155.6">GND</text>
<text x="127.6" y="161.7">GND</text>
</g>
<g font-size="1.5" fill="#2c7bce">
<text x="74.2" y="52">50 MHz input clock</text>
<text x="74.2" y="53.6">from FPGA</text>
<text x="153.5" y="49">Status outputs to FPGA</text>
<text x="60.5" y="76.4">SPI from FPGA</text>
<text x="182.4" y="73.4">GND pads for ADF4350</text>
<text x="133.7" y="114.4">Unused</text>
<text x="133.7" y="116">output B</text>
<text x="212.9" y="135.8">1.6 GHz differential</text>
<text x="212.9" y="137.4">output clock to ADC</text>
<text x="123" y="146.5">Filter for PLL bandwidth</text>
</g>
<g font-size="1.3" fill="#808080">
<text x="119.7" y="70.4" transform="rotate(-90 119.7 70.4)">32</text>
<text x="122.8" y="70.4" transform="rotate(-90 122.8 70.4)">31</text>
<text x="125.8" y="70.4" transform="rotate(-90 125.8 70.4)">30</text>
<text x="128.9" y="70.4" transform="rotate(-90 128.9 70.4)">29</text>
<text x="131.9" y="70.4" transform="rotate(-90 131.9 70.4)">28</text>
<text x="135" y="70.4" transform="rotate(-90 135 70.4)">27</text>
<text x="138" y="70.4" transform="rotate(-90 138 70.4)">26</text>
<text x="141.1" y="70.4" transform="rotate(-90 141.1 70.4)">25</text>
<text x="120.4" y="77.8" transform="rotate(-90 120.4 77.8)">SDVDD</text>
<text x="123.5" y="77.9" transform="rotate(-90 123.5 77.9)">SDGND</text>
<text x="129.6" y="77.1" transform="rotate(-90 129.6 77.1)">REFIN</text>
<text x="132.6" y="76.9" transform="rotate(-90 132.6 76.9)">DVDD</text>
<text x="135.6" y="77" transform="rotate(-90 135.6 77)">DGND</text>
<text x="138.7" y="77.6" transform="rotate(-90 138.7 77.6)">PDBRF</text>
<text x="141.7" y="74.9" transform="rotate(-90 141.7 74.9)">LD</text>
<text x="182.6" y="76.2">PAD@1_1</text>
<text x="182.6" y="77.7">PAD@1_2</text>
<text x="191.4" y="76.9">GND</text>
<text x="110.2" y="79.2">1</text>
<text x="110.2" y="82.3">2</text>
<text x="113.7" y="79.9">CLK</text>
<text x="113.7" y="83">DATA</text>
<text x="126.5" y="78.8" transform="rotate(-90 126.5 78.8)">MUXOUT</text>
<text x="143.6" y="83">VCOM</text>
<text x="144.1" y="79.9">VREF</text>
<text x="150.3" y="82.3">23</text>
<text x="150.3" y="79.2">24</text>
<text x="182.6" y="79.2">PAD@1_3</text>
<text x="182.6" y="80.8">PAD@2_1</text>
<text x="182.6" y="82.3">PAD@2_2</text>
<text x="182.6" y="83.8">PAD@2_3</text>
<text x="191.4" y="78.4">GND</text>
<text x="191.4" y="79.9">GND</text>
<text x="191.4" y="81.4">GND</text>
<text x="191.4" y="83">GND</text>
<text x="110.2" y="85.3">3</text>
<text x="110.2" y="88.4">4</text>
<text x="113.7" y="86">LE</text>
<text x="113.7" y="89.1">CE</text>
<text x="141" y="89.1">AGNDVCO</text>
<text x="144" y="86">RSET</text>
<text x="150.3" y="88.4">21</text>
<text x="150.3" y="85.3">22</text>
<text x="182.6" y="85.3">PAD@3_1</text>
<text x="182.6" y="86.9">PAD@3_2</text>
<text x="182.6" y="88.4">PAD@3_3</text>
<text x="191.4" y="84.5">GND</text>
<text x="191.4" y="86">GND</text>
<text x="191.4" y="87.5">GND</text>
<text x="191.4" y="89.1">GND</text>
<text x="110.2" y="91.4">5</text>
<text x="110.2" y="94.5">6</text>
<text x="113.7" y="92.1">SW</text>
<text x="113.7" y="95.2">VP</text>
<text x="143.1" y="92.1">VTUNE</text>
<text x="143.9" y="95.2">TEMP</text>
<text x="150.3" y="94.5">19</text>
<text x="150.3" y="91.4">20</text>
<text x="110.2" y="97.5">7</text>
<text x="110.2" y="100.6">8</text>
<text x="113.7" y="98.2">CPOUT</text>
<text x="113.7" y="101.2">CPGND</text>
<text x="141" y="98.2">AGNDVCO</text>
<text x="143.8" y="101.2">VVCO</text>
<text x="150.3" y="100.6">17</text>
<text x="150.3" y="97.5">18</text>
<text x="120.4" y="107" transform="rotate(-90 120.4 107)">AGND</text>
<text x="123.5" y="107" transform="rotate(-90 123.5 107)">AVDD</text>
<text x="126.5" y="107" transform="rotate(-90 126.5 107)">AGNDVCO</text>
<text x="129.6" y="107" transform="rotate(-90 129.6 107)">RFOUTA+</text>
<text x="132.6" y="107" transform="rotate(-90 132.6 107)">RFOUTA-</text>
<text x="135.6" y="107" transform="rotate(-90 135.6 107)">RFOUTB+</text>
<text x="138.7" y="107" transform="rotate(-90 138.7 107)">RFOUTB-</text>
<text x="141.7" y="107" transform="rotate(-90 141.7 107)">VVCO</text>
<text x="119.7" y="110.5" transform="rotate(-90 119.7 110.5)">9</text>
<text x="122.8" y="111.3" transform="rotate(-90 122.8 111.3)">10</text>
<text x="125.8" y="111.1" transform="rotate(-90 125.8 111.1)">11</text>
<text x="128.9" y="111.3" transform="rotate(-90 128.9 111.3)">12</text>
<text x="131.9" y="111.3" transform="rotate(-90 131.9 111.3)">13</text>
<text x="135" y="111.3" transform="rotate(-90 135 111.3)">14</text>
<text x="138" y="111.3" transform="rotate(-90 138 111.3)">15</text>
<text x="141.1" y="111.3" transform="rotate(-90 141.1 111.3)">16</text>
</g>
</svg>
